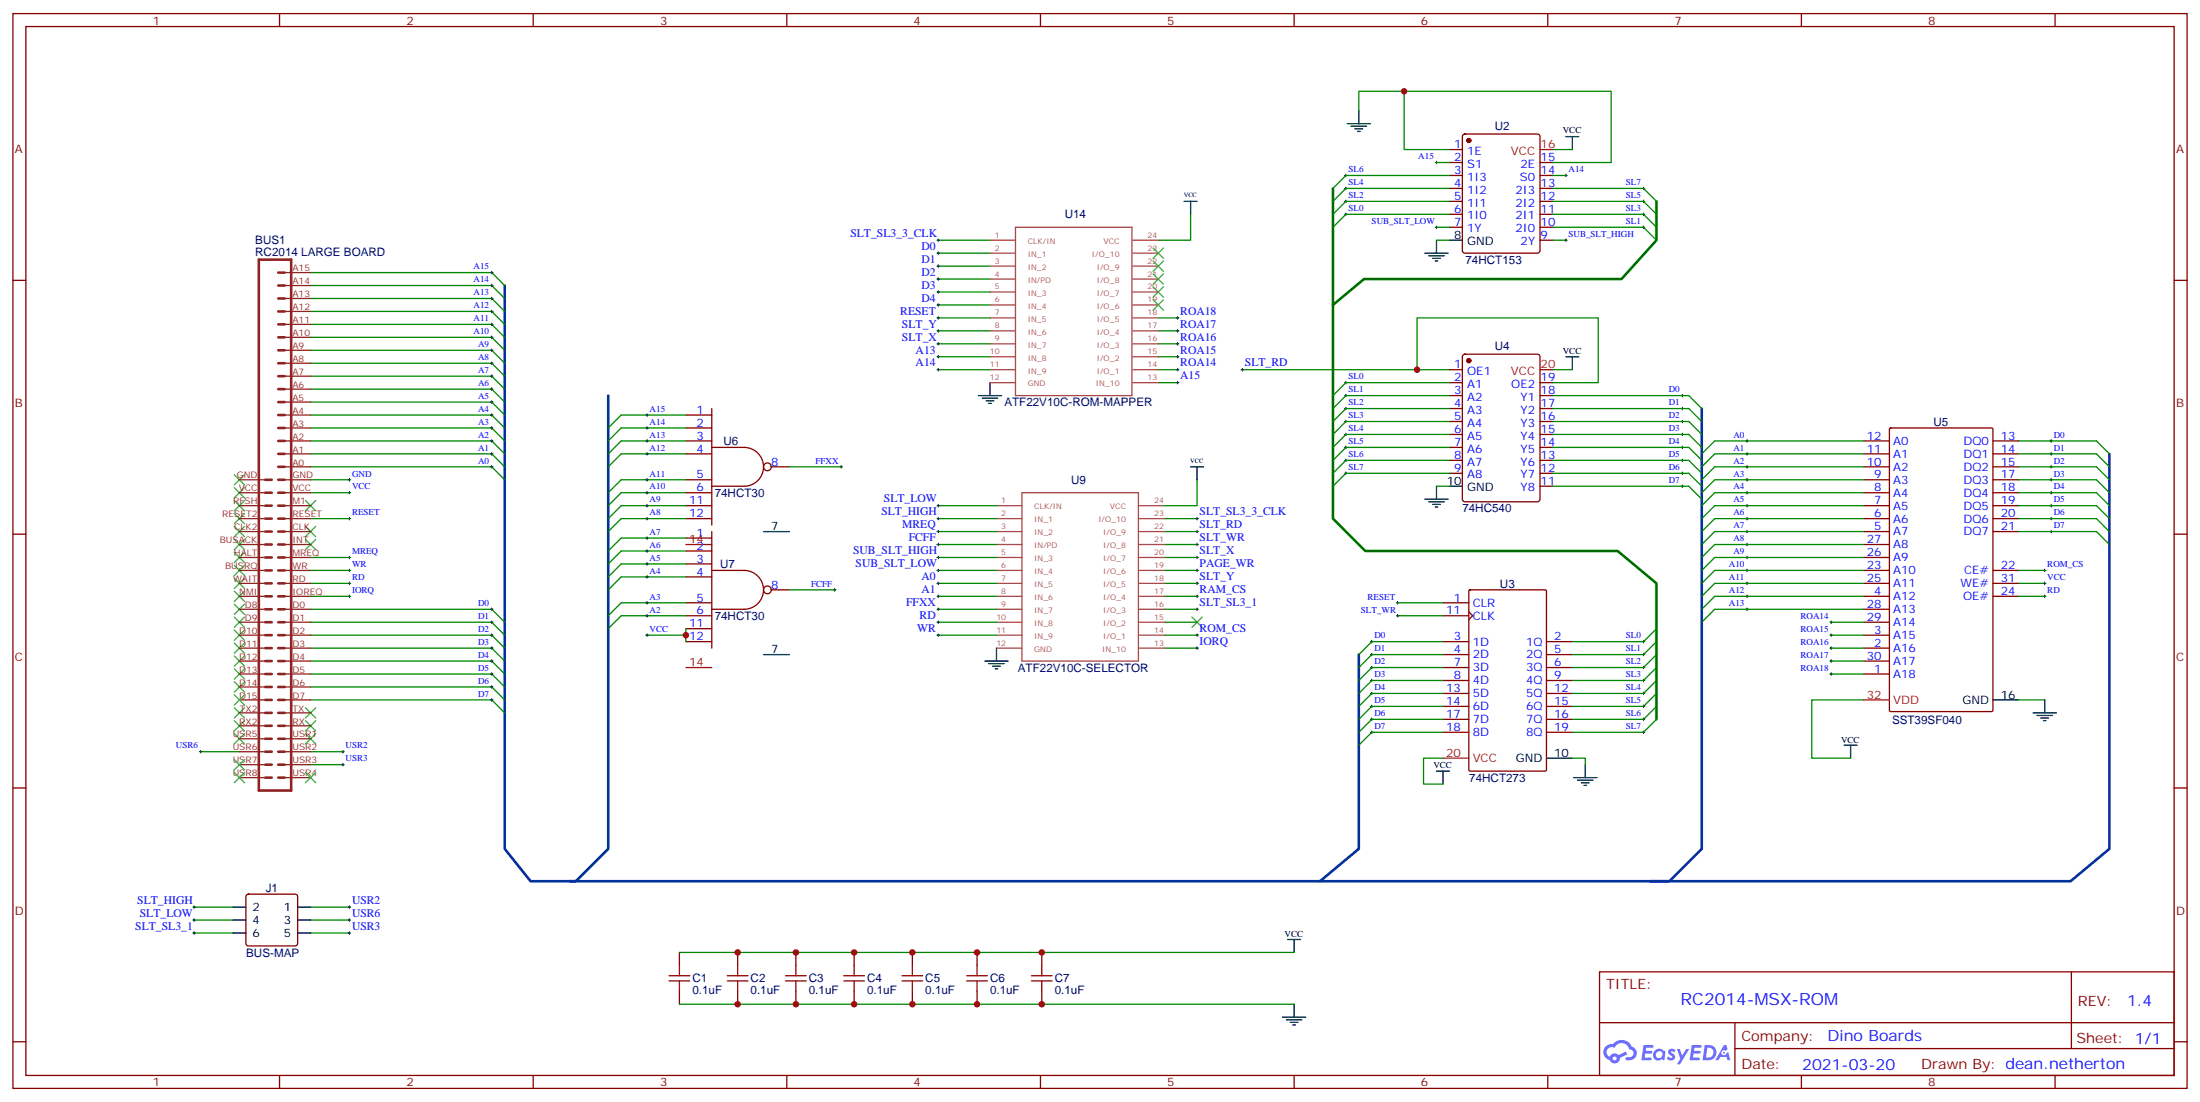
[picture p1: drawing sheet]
<svg xmlns="http://www.w3.org/2000/svg" width="600mm" height="300mm" viewBox="0 0 600 300" stroke-linecap="round" stroke-linejoin="round" font-family="sans-serif">
<g fill="none" stroke="#870000" stroke-width=".35">
<path d="M3.5 3.7h592.7v292.8h-592.7zM7.1 7.2h585.6v285.8h-585.6zM76.2 3.7v3.5M145.3 3.7v3.5M214.5 3.7v3.5M283.6 3.7v3.5M352.8 3.7v3.5M421.9 3.7v3.5M491.1 3.7v3.5M560.2 3.7v3.5M3.5 76.4h3.6M592.7 76.4h3.5"/>
<path d="M3.5 145.5h3.6M592.7 145.5h3.5M3.5 214.7h3.6M592.7 214.7h3.5M436 264.8h156.7v28.2h-156.7zM436.1 278.6h156.4M472.9 278.6v14.1M564.7 264.8v20.9M3.5 283.8h3.6M76.2 293v3.5M145.3 293v3.5M214.5 293v3.5"/>
<path d="M283.6 293v3.5M352.8 293v3.5M421.9 293v3.5M472.9 285.7h119.6M491.1 293v3.5M560.2 293v3.5M592.7 283.8h3.5"/>
</g>
<g fill="#5487ff">
<path d="M455 285.9a1.22 1.22 0 0 1 1.7 .3l-.3 .6a.47 .47 0 0 0-.4-.4 .47 .47 0 0 0-.5 .2l.1 .1a1.23 1.23 0 0 1 .7 1.9 1.44 1.44 0 0 1-2-.3l.5-.5 .7 .4a.29 .29 0 0 0 .4-.2 .29 .29 0 0 0-.3-.4 1.04 1.04 0 0 1-.6-1.7z"/>
<path d="M448 284.7h2.4l.3 .2-.1 .5h-1.8l-.2 .9h1.6l.3 .4-.4 .3h-1.6l-.1 1.1 1.7 .1 .2 .3-.2 .3h-2.7z"/>
<path d="M461.2 284.7h2.3l.4 .2-.2 .5h-1.8l-.1 .9h1.5l.3 .3-.4 .4h-1.5l-.2 1.1 1.7 .1 .2 .3-.2 .3h-2.6z"/>
<path d="M469.9 284.7h.7l.3 1.2-.6 .4a.69 .69 0 0 0-1 .2 .69 .69 0 0 0 .5 1 .69 .69 0 0 0 .8-.6l.5-.3 .6 2.2h-.8l-.2-.8h-1.7l-.5 .8h-.9z"/>
<path d="M457.1 285.8h.8l.6 1.8 1.1-1.8h.9l-2.5 4.2h-.9l.9-1.6z"/>
<path d="M464.7 284.7l-.6 4.1h1.4a2.11 2.11 0 0 0 2.4-2.1 2.11 2.11 0 0 0-2.5-2zM465.4 285.4a1.39 1.39 0 0 1 1.7 1.4 1.39 1.39 0 0 1-1.8 1.3h-.3z"/>
<path d="M451 286.3a1.54 1.54 0 0 0-.1 2.2 1.54 1.54 0 0 0 2.2 .1l.6 .2 .3-2.3-.2-.2h-.4a1.49 1.49 0 0 0-2.4 0zM451.3 287.3a.95 .95 0 0 1 1.9 0 .95 .95 0 0 1-1.9 0z"/>
<path d="M437.7 285.1a2.18 2.18 0 0 0 1.1 3.7 1.44 1.44 0 0 0 1.6 .9 1.44 1.44 0 0 0 1.2-1.5l2-1-.4-.7-2 .9a1.47 1.47 0 0 0-2.4 .5 1.39 1.39 0 0 1-.6-2 1.39 1.39 0 0 1 2-.4 2.12 2.12 0 0 1 2.1-1.3 2.12 2.12 0 0 1 1.9 1.7 1.14 1.14 0 0 1 1.1 1.4 1.14 1.14 0 0 1-1.7 .7 .43 .43 0 0 0-.5 .4 .43 .43 0 0 0 .4 .4 1.98 1.98 0 0 0 2.6-1.2 1.98 1.98 0 0 0-1.3-2.5 3.1 3.1 0 0 0-5.2-.7l-.9 .1zM439.6 288.4a.55 .55 0 0 1 1.1 0 .55 .55 0 0 1-1.1 0z"/>
<circle cx="470" cy="286.8" r=".26"/>
</g>
<g fill="none" stroke="#000" stroke-width=".27">
<path d="M366.5 58.4h.7M366.5 54.9h.7M366.5 51.3h.7M366.5 47.8h.7M366.9 47.4v.8M366.9 51v.7M366.9 54.5v.7M366.9 58v.7M391.2 44.3h.7M391.6 43.9v.7M426.5 47.8h.7M426.9 47.4v.8"/>
<path d="M447.7 58.4h.7M447.7 54.9h.7M447.7 51.3h.7M448 51v.7M448 54.5v.7M448 58v.7M133.7 77.8h.7M133.7 74.3h.7M134.1 73.9v.7M134.1 77.4v.7M255.4 65.4h.7M255.4 79.6h.7"/>
<path d="M255.4 76h.7M255.4 72.5h.7M255.4 69h.7M255.8 65.1v.7M255.8 68.6v.7M255.8 72.1v.7M255.8 75.7v.7M255.8 79.2v.7M391.2 61.9h.7M391.6 61.6v.7M426.5 65.4h.7M426.9 65.1v.7"/>
<path d="M447.7 61.9h.7M448 61.6v.7M133.7 99h.7M133.7 95.4h.7M133.7 91.9h.7M133.7 88.4h.7M133.7 84.8h.7M133.7 81.3h.7M134.1 81v.7M134.1 84.5v.7M134.1 88v.7M134.1 91.5v.8"/>
<path d="M134.1 95.1v.7M134.1 98.6v.7M255.4 86.6h.7M255.4 90.1h.7M255.4 93.7h.7M255.4 97.2h.7M255.4 83.1h.7M255.8 82.7v.7M255.8 86.3v.7M255.8 89.8v.7M255.8 93.3v.7M255.8 96.8v.7"/>
<path d="M320.7 86.6h.7M320.7 90.1h.7M320.7 93.7h.7M320.7 97.2h.7M321 86.3v.7M321 89.8v.7M321 93.3v.7M321 96.8v.7M133.7 116.6h.7M133.7 113.1h.7M133.7 109.5h.7M133.7 106h.7"/>
<path d="M133.7 102.5h.7M134.1 102.1v.7M134.1 105.7v.7M134.1 109.2v.7M134.1 112.7v.7M134.1 116.2v.7M134.1 119.8v.7M176 116.6h.7M176 113.1h.7M176.4 112.7v.7M176.4 116.2v.7M176.4 119.8v.7"/>
<path d="M255.4 100.7h.7M255.8 100.4v.7M320.7 104.2h.7M320.7 100.7h.7M321 100.4v.7M321 103.9v.7M338.3 100.7h.7M338.7 100.4v.7M366.5 107.8h.7M366.5 111.3h.7M366.5 114.8h.7M366.5 118.4h.7"/>
<path d="M366.5 104.2h.7M366.9 103.9v.7M366.9 107.4v.7M366.9 110.9v.8M366.9 114.5v.7M366.9 118v.7M458.3 107.8h.7M458.3 111.3h.7M458.3 114.8h.7M458.3 118.4h.7M458.6 107.4v.7M458.6 110.9v.8"/>
<path d="M458.6 114.5v.7M458.6 118v.7M476.2 119.8v.7M559.2 119.8v.7M94.9 130.7h.7M94.9 134.2h.7M95.2 130.4v.7M95.2 133.9v.7M133.7 120.1h.7M133.7 123.6h.7M133.7 127.2h.7M134.1 123.3v.7"/>
<path d="M134.1 126.8v.7M176 120.1h.7M176 123.6h.7M176 130.7h.7M176 134.2h.7M176 137.8h.7M176.4 123.3v.7M176.4 130.4v.7M176.4 133.9v.7M176.4 137.4v.7M229 127.2h.7M229.3 126.8v.7"/>
<path d="M255.4 137.8h.7M255.8 137.4v.7M366.5 121.9h.7M366.5 125.4h.7M366.5 128.9h.7M366.9 121.5v.7M366.9 125.1v.7M366.9 128.6v.7M458.3 121.9h.7M458.3 125.4h.7M458.3 128.9h.7M458.3 132.5h.7"/>
<path d="M458.6 121.5v.7M458.6 125.1v.7M458.6 128.6v.7M458.6 132.1v.7M475.9 120.1h.7M475.9 123.6h.7M475.9 127.2h.7M475.9 130.7h.7M475.9 134.2h.7M475.9 137.8h.7M476.2 123.3v.7M476.2 126.8v.7"/>
<path d="M476.2 130.4v.7M476.2 133.9v.7M476.2 137.4v.7M558.8 120.1h.7M558.8 123.6h.7M558.8 127.2h.7M558.8 130.7h.7M558.8 134.2h.7M558.8 137.8h.7M559.2 123.3v.7M559.2 126.8v.7M559.2 130.4v.7"/>
<path d="M559.2 133.9v.7M559.2 137.4v.7M94.9 141.3h.7M94.9 158.9h.7M94.9 155.4h.7M94.9 151.9h.7M95.2 140.9v.7M95.2 151.5v.7M95.2 155v.8M95.2 158.6v.7M176 141.3h.7M176 157.2h.7"/>
<path d="M176 153.6h.7M176 150.1h.7M176 146.6h.7M176.4 140.9v.7M176.4 146.2v.7M176.4 149.8v.7M176.4 153.3v.7M176.4 156.8v.7M255.4 141.3h.7M255.4 158.9h.7M255.4 155.4h.7M255.4 144.8h.7"/>
<path d="M255.4 148.3h.7M255.4 151.9h.7M255.8 140.9v.7M255.8 144.5v.7M255.8 148v.7M255.8 151.5v.7M255.8 155v.8M255.8 158.6v.7M326 141.3h.7M326 158.9h.7M326 155.4h.7M326 144.8h.7"/>
<path d="M326 148.3h.7M326 151.9h.7M326.3 140.9v.7M326.3 144.5v.7M326.3 148v.7M326.3 151.5v.7M326.3 155v.8M326.3 158.6v.7M475.9 141.3h.7M475.9 158.9h.7M475.9 155.4h.7M475.9 144.8h.7"/>
<path d="M475.9 148.3h.7M475.9 151.9h.7M476.2 140.9v.7M476.2 144.5v.7M476.2 148v.7M476.2 151.5v.7M476.2 155v.8M476.2 158.6v.7M557 158.9h.7M557 155.4h.7M557.4 155v.8M557.4 158.6v.7"/>
<path d="M558.8 141.3h.7M558.8 144.8h.7M559.2 140.9v.7M559.2 144.5v.7M94.9 162.5h.7M95.2 162.1v.7M133.7 166h.7M133.7 176.6h.7M133.7 169.5h.7M133.7 173h.7M134.1 165.6v.7M134.1 169.2v.7"/>
<path d="M134.1 172.7v.7M134.1 176.2v.7M134.1 179.7v.7M176 173h.7M176 164.2h.7M176 167.7h.7M176.4 163.9v.7M176.4 167.4v.7M176.4 172.7v.7M227.2 160.7h.7M227.5 160.3v.7M255.4 162.5h.7"/>
<path d="M255.4 166h.7M255.4 169.5h.7M255.4 173h.7M255.8 162.1v.7M255.8 165.6v.7M255.8 169.2v.7M255.8 172.7v.7M326 162.5h.7M326 166h.7M326 176.6h.7M326 173h.7M326.3 162.1v.7"/>
<path d="M326.3 165.6v.7M326.3 172.7v.7M326.3 176.2v.7M373.6 174.8h.7M373.6 178.3h.7M373.9 174.4v.8M373.9 178v.7M380.6 164.2h.8M380.6 167.7h.8M381 163.9v.7M381 167.4v.7M447.7 174.8h.7"/>
<path d="M447.7 178.3h.7M448 174.4v.8M448 178v.7M475.9 162.5h.7M475.9 166h.7M476.2 162.1v.7M476.2 165.6v.7M498.8 176.6h.7M498.8 169.5h.7M498.8 173h.7M499.2 169.2v.7M499.2 172.7v.7"/>
<path d="M499.2 176.2v.7M499.2 179.7v.7M557 162.5h.7M557.4 162.1v.7M133.7 180.1h.7M133.7 183.6h.7M133.7 187.1h.7M133.7 190.7h.7M134.1 183.3v.7M134.1 186.8v.7M134.1 190.3v.7M373.6 199.5h.7"/>
<path d="M373.6 181.9h.7M373.6 185.4h.7M373.6 188.9h.7M373.6 192.4h.7M373.6 196h.7M373.9 181.5v.7M373.9 185v.7M373.9 188.6v.7M373.9 192.1v.7M373.9 195.6v.7M373.9 199.1v.7M447.7 199.5h.7"/>
<path d="M447.7 181.9h.7M447.7 185.4h.7M447.7 188.9h.7M447.7 192.4h.7M447.7 196h.7M448 181.5v.7M448 185v.7M448 188.6v.7M448 192.1v.7M448 195.6v.7M448 199.1v.7M498.8 180.1h.7"/>
<path d="M498.8 183.6h.7M499.2 183.3v.7M54.3 204.8h.7M54.7 204.4v.7M93.1 204.8h.7M93.1 208.3h.7M93.5 204.4v.7M93.5 208v.7M52.6 250.6h.7M52.6 254.2h.7M52.6 247.1h.7M52.9 246.8v.7"/>
<path d="M52.9 250.3v.7M52.9 253.8v.7M94.9 250.6h.7M94.9 254.2h.7M94.9 247.1h.7M95.2 246.8v.7M95.2 250.3v.7M95.2 253.8v.7"/>
</g>
<g fill="none" stroke="#008700" stroke-width=".35">
<path d="M382.8 24.9h-12.4v5.3M324.6 58.4v7h-8.9M391.6 44.3h3.5M395.1 40.7h-12.3v-15.8h56.4v19.4h-15.9M395.1 47.8h-28.2l-3.5 3.5M395.1 51.3h-28.2l-3.5 3.6M395.1 54.9h-28.2l-3.5 3.5M395.1 58.4h-28.2l-3.5 3.5M423.3 47.8h3.6M423.3 51.3h24.7l3.6 3.6M423.3 54.9h24.7l3.6 3.5M423.3 58.4h24.7l3.6 3.5"/>
<path d="M423.3 40.7h5.3M84.7 74.3h49.4l3.5 3.5M84.7 77.8h49.4l3.5 3.5M255.8 65.4h14.1M255.8 69h14.1M255.8 72.5h14.1M255.8 76h14.1M255.8 79.6h14.1M391.6 61.9h3.5M391.6 65.4h3.5M423.3 61.9h24.7l3.6 3.5M423.3 65.4h3.6"/>
<path d="M84.7 81.3h49.4l3.5 3.5M84.7 84.8h49.4l3.5 3.6M84.7 88.4h49.4l3.5 3.5M84.7 91.9h49.4l3.5 3.5M84.7 95.4h49.4l3.5 3.6M84.7 99h49.4l3.5 3.5M255.8 97.2h14.1M255.8 93.7h14.1M255.8 90.1h14.1M255.8 86.6h14.1M255.8 83.1h14.1M315.7 97.2h5.3"/>
<path d="M315.7 93.7h5.3M315.7 90.1h5.3M315.7 86.6h5.3M84.7 102.5h49.4l3.5 3.5M84.7 106h49.4l3.5 3.5M84.7 109.5h49.4l3.5 3.6M84.7 113.1h49.4l3.5 3.5M84.7 116.6h49.4l3.5 3.5M187 113.1h-17.7l-3.5 3.5M187 116.6h-17.7l-3.5 3.5M255.8 100.7h14.1M315.7 100.7h5.3"/>
<path d="M315.7 104.2h5.3M338.7 100.7h56.4M386.3 100.7v-14.1h49.4v17.6h-12.4M395.1 107.8h-28.2l-3.5 3.5M395.1 111.3h-28.2l-3.5 3.5M395.1 114.8h-28.2l-3.5 3.6M395.1 118.4h-28.2l-3.5 3.5M395.1 104.2h-28.2l-3.5 3.6M423.3 100.7h5.3M423.3 107.8h37.1l3.5 3.5M423.3 111.3h37.1l3.5 3.5M423.3 114.8h37.1l3.5 3.6"/>
<path d="M423.3 118.4h37.1l3.5 3.5M84.7 120.1h49.4l3.5 3.5M84.7 123.6h49.4l3.5 3.6M84.7 127.2h49.4l3.5 3.5M84.7 130.7h10.5M84.7 134.2h10.5M187 120.1h-17.7l-3.5 3.5M187 123.6h-17.7l-3.5 3.6M187 130.7h-17.7l-3.5 3.5M187 134.2h-17.7l-3.5 3.6M187 137.8h-17.7l-3.5 3.5M215.2 127.2h14.1"/>
<path d="M255.8 137.8h15.8M326.3 130.7v7.1h-8.8M391.6 132.5h3.5M395.1 121.9h-28.2l-3.5 3.5M395.1 125.4h-28.2l-3.5 3.5M395.1 128.9h-28.2l-3.5 3.6M423.3 132.5h37.1l3.5 3.5M423.3 121.9h37.1l3.5 3.5M423.3 125.4h37.1l3.5 3.5M423.3 128.9h37.1l3.5 3.6M508 120.1h-40.6l-3.5 3.5M508 123.6h-40.6l-3.5 3.6"/>
<path d="M508 127.2h-40.6l-3.5 3.5M508 130.7h-40.6l-3.5 3.5M508 134.2h-40.6l-3.5 3.6M508 137.8h-40.6l-3.5 3.5M550.3 120.1h21.2l3.5 3.5M550.3 123.6h21.2l3.5 3.6M550.3 127.2h21.2l3.5 3.5M550.3 130.7h21.2l3.5 3.5M550.3 134.2h21.2l3.5 3.6M550.3 137.8h21.2l3.5 3.5M84.7 158.9h10.5M84.7 155.4h10.5"/>
<path d="M84.7 141.3h10.5M84.7 151.9h10.5M187 141.3h-17.7l-3.5 3.5M187 146.6h-17.7l-3.5 3.5M187 150.1h-17.7l-3.5 3.5M187 153.6h-17.7l-3.5 3.6M187 157.2h-17.7l-3.5 3.5M255.8 158.9h15.8M255.8 155.4h15.8M255.8 141.3h15.8M255.8 144.8h15.8M255.8 148.3h15.8"/>
<path d="M255.8 151.9h15.8M317.5 158.9h8.8M317.5 155.4h8.8M317.5 141.3h8.8M317.5 144.8h8.8M317.5 148.3h8.8M317.5 151.9h8.8M508 158.9h-40.6l-3.5 3.6M508 155.4h-40.6l-3.5 3.5M508 141.3h-40.6l-3.5 3.5M508 144.8h-40.6l-3.5 3.5M508 148.3h-40.6l-3.5 3.6"/>
<path d="M508 151.9h-40.6l-3.5 3.5M550.3 158.9h7.1M550.3 155.4h7.1M550.3 141.3h21.2l3.5 3.5M550.3 144.8h21.2l3.5 3.5M84.7 162.5h10.5M84.7 166h49.4l3.5 3.5M84.7 176.6h49.4l3.5 3.5M84.7 169.5h49.4l3.5 3.5M84.7 173h49.4l3.5 3.6M176.4 173h10.6M187 164.2h-17.7l-3.5 3.5"/>
<path d="M187 167.7h-17.7l-3.5 3.6M187 171.3v3.5M215.2 160.7h12.3M255.8 162.5h15.8M255.8 166h15.8M255.8 169.5h15.8M255.8 173h15.8M317.5 162.5h8.8M317.5 166h8.8M317.5 176.6h8.8M317.5 169.5h8.8M317.5 173h8.8"/>
<path d="M381 164.2h12.3M381 167.7h12.3M393.3 174.8h-19.4l-3.5 3.5M393.3 178.3h-19.4l-3.5 3.6M451.6 171.3l-3.6 3.5h-19.4M451.6 174.8l-3.6 3.5h-19.4M451.6 178.3l-3.6 3.6h-19.4M499.2 176.6h8.8M499.2 169.5h8.8M499.2 173h8.8M508 162.5h-40.6l-3.5 3.5M508 166h-40.6l-3.5 3.5"/>
<path d="M550.3 162.5h7.1M84.7 180.1h49.4l3.5 3.5M84.7 183.6h49.4l3.5 3.5M84.7 190.7h49.4l3.5 3.5M84.7 187.1h49.4l3.5 3.6M393.3 181.9h-19.4l-3.5 3.5M393.3 185.4h-19.4l-3.5 3.5M393.3 188.9h-19.4l-3.5 3.5M393.3 192.4h-19.4l-3.5 3.6M393.3 196h-19.4l-3.5 3.5M393.3 199.5h-19.4l-3.5 3.5M451.6 181.9l-3.6 3.5h-19.4"/>
<path d="M451.6 185.4l-3.6 3.5h-19.4M451.6 188.9l-3.6 3.5h-19.4M451.6 192.4l-3.6 3.6h-19.4M451.6 196l-3.6 3.5h-19.4M499.2 180.1h8.8M499.2 183.6h8.8M508 190.7h-14.1v15.9h10.6M550.3 190.7h7.1M54.7 204.8h10.6M84.7 204.8h8.8M84.7 208.3h8.8M393.3 206.6h-5.2v7h5.2"/>
<path d="M428.6 206.6h3.6v1.7M52.9 247.1h10.6M52.9 250.6h10.6M52.9 254.2h10.6M84.7 247.1h10.5M84.7 250.6h10.5M84.7 254.2h10.5M185.2 259.5h167.6M185.2 273.6h167.6"/>
</g>
<g fill="#870000" stroke="#870000" stroke-width=".35">
<circle cx="400.4" cy="38.3" r=".53"/>
<circle cx="400.4" cy="98.2" r=".53"/>
</g>
<g fill="none" stroke="#870000" stroke-width=".35">
<path d="M398.9 36.7l.4-.2h19.8a.71 .71 0 0 1 .7 .7l-.1 31.3-.6 .5h-19.8l-.5-.3-.2-.4v-31.1zM395.1 40.7h3.5M395.1 44.3h3.5M395.1 47.8h3.5M395.1 51.3h3.5M395.1 54.9h3.5M395.1 58.4h3.5M419.8 44.3h3.5M419.8 47.8h3.5M419.8 51.3h3.5M419.8 54.9h3.5M419.8 58.4h3.5"/>
<path d="M395.1 61.9h3.5M419.8 61.9h3.5M419.8 65.4h3.5M398.9 96.7l.4-.2h19.8a.71 .71 0 0 1 .7 .7l-.1 39.1-.6 .4h-19.8l-.5-.2-.2-.5v-38.8zM187 113.1h7M187 116.6h7M194 111.3v31.8M395.1 100.7h3.5M395.1 104.2h3.5M395.1 107.8h3.5M395.1 111.3h3.5M395.1 114.8h3.5"/>
<path d="M395.1 118.4h3.5M419.8 104.2h3.5M419.8 107.8h3.5M419.8 111.3h3.5M419.8 114.8h3.5M419.8 118.4h3.5M515.1 116.8l.3-.2h27.5l.3 .2 .1 76.7-.2 .3-27.7 .1-.3-.2zM187 137.8h7M187 134.2h7M187 130.7h7M187 123.6h7M187 120.1h7"/>
<path d="M194 121.9h8.8a5.3 5.3 0 0 1 5.3 5.3 5.3 5.3 0 0 1-5.3 5.3h-8.8M210.3 127.2h4.9M395.1 121.9h3.5M395.1 125.4h3.5M395.1 128.9h3.5M419.8 121.9h3.5M419.8 125.4h3.5M419.8 128.9h3.5M419.8 132.5h3.5M508 137.8h7.1M508 134.2h7.1M508 130.7h7.1"/>
<path d="M508 127.2h7.1M508 123.6h7.1M508 120.1h7.1M543.3 137.8h7M543.3 134.2h7M543.3 130.7h7M543.3 127.2h7M543.3 123.6h7M543.3 120.1h7M187 141.3h7M187 146.6h7M187 150.1h7"/>
<path d="M187 153.6h7M187 157.2h7M194 155.4h8.8a5.3 5.3 0 0 1 5.3 5.3 5.3 5.3 0 0 1-5.3 5.3h-8.8M194 144.8v31.8M508 144.8h7.1M508 141.3h7.1M508 155.4h7.1M508 158.9h7.1M508 151.9h7.1M508 148.3h7.1M543.3 144.8h7M543.3 141.3h7"/>
<path d="M543.3 155.4h7M543.3 158.9h7M187 164.2h7M187 167.7h7M187 174.8h7M187 171.3h7M210.3 160.7h4.9M393.3 164.2h7.1M393.3 167.7h7.1M393.3 174.8h7.1M393.3 178.3h7.1M400.4 166.7l1.1 1-1.1 1.1"/>
<path d="M400.5 160.9l.3-.2h20.4l.3 .2 .1 48.8-.2 .3-20.6 .1-.3-.2zM421.6 174.8h7M421.6 178.3h7M508 176.6h7.1M508 173h7.1M508 162.5h7.1M508 166h7.1M508 169.5h7.1M543.3 162.5h7M393.3 181.9h7.1M393.3 185.4h7.1M393.3 188.9h7.1"/>
<path d="M393.3 192.4h7.1M393.3 196h7.1M393.3 199.5h7.1M421.6 181.9h7M421.6 185.4h7M421.6 188.9h7M421.6 192.4h7M421.6 196h7M421.6 199.5h7M508 183.6h7.1M508 180.1h7.1M67.3 243.8l.4-.2h12.7a.71 .71 0 0 1 .7 .7v12.7l-.2 .5-.5 .2h-12.7l-.5-.2-.2-.5v-12.7z"/>
<path d="M185.2 259.5v3.5M201.1 259.5v3.5M217 259.5v3.5M232.8 259.5v3.5M248.7 259.5v3.5M266.3 259.5v3.5M284 259.5v3.5M185.2 270.1v3.5M201.1 270.1v3.5M217 270.1v3.5M232.8 270.1v3.5M248.7 270.1v3.5"/>
<path d="M266.3 270.1v3.5M284 270.1v3.5"/>
<circle cx="209.2" cy="127.2" r="1.06"/>
<circle cx="209.2" cy="160.7" r="1.06"/>
</g>
<g fill="none" stroke="#000" stroke-width=".35">
<path d="M367.2 33.7h6.4M368.3 34.4h4.2M369.4 35.1h2.1M370.1 35.8h.7M370.4 30.2v3.5M426.9 37.2h3.5M428.6 37.2v3.5M322.8 54.9h3.5M324.6 54.9v3.5M388.4 69h6.4M389.5 69.7h4.2M390.5 70.4h2.1"/>
<path d="M391.2 71.1h.7M391.6 65.4v3.6M395.1 65.4h3.5M426.9 97.2h3.5M428.6 97.2v3.5M266.7 107.8h6.3M267.8 108.5h4.2M268.8 109.2h2.1M269.5 109.9h.7M269.9 104.2v3.6M324.6 127.2h3.5M326.3 127.2v3.5"/>
<path d="M388.4 136h6.4M389.5 136.7h4.2M390.5 137.4h2.1M391.2 138.1h.7M391.6 132.5v3.5M395.1 132.5h3.5M208.1 144.8h7.1M208.1 178.3h7.1M271.6 176.6v3.5M268.5 180.1h6.3M269.5 180.8h4.3M270.6 181.5h2.1"/>
<path d="M271.3 182.2h.7M543.3 190.7h7M554.2 194.2h6.4M555.3 194.9h4.2M556.3 195.6h2.1M557 196.3h.7M557.4 190.7v3.5M391.6 210.1h3.5M393.3 210.1v3.5M421.6 206.6h7M429 211.8h6.3M430 212.5h4.3"/>
<path d="M431.1 213.3h2.1M431.8 214h.7M432.2 208.3v3.5M502.7 203h3.5M504.5 203v3.6M63.5 247.1h3.5M63.5 250.6h3.5M63.5 254.2h3.5M81.1 247.1h3.6M81.1 250.6h3.6M81.1 254.2h3.6M351 255.9h3.5"/>
<path d="M352.8 255.9v3.6M349.6 277.1h6.4M350.7 277.8h4.2M351.7 278.5h2.1M352.4 279.2h.7M352.8 273.6v3.5"/>
</g>
<path d="M419.8 40.7h3.5M419.8 100.7h3.5M187 148.3h7M187 181.9h7M508 190.7h7.1M393.3 206.6h7.1" fill="none" stroke="#f00" stroke-width=".35"/>
<path d="M363.4 51.3v90l8.8 8.8h68.8l10.6 8.8v37.1M451.6 54.9v10.5l-9.6 10.6h-70.2l-8.4 7.1" fill="none" stroke="#060" stroke-width=".71"/>
<path d="M137.6 77.8v153.4l7 8.9h12.4l8.8-8.9v-123.4M463.9 111.3v119.9l-8.8 8.9h-299.9M575 123.6v107.6l-10.6 8.9h-114.6M370.4 178.3v52.9l-10.6 8.9" fill="none" stroke="#039" stroke-width=".71"/>
<g fill="none" stroke="#3c3" stroke-width=".35">
<path d="M314.3 67.6l2.8 2.8M314.3 71.1l2.8 2.8M314.3 74.6l2.8 2.8M314.3 78.1l2.8 2.9M317.1 67.6l-2.8 2.8M317.1 71.1l-2.8 2.8M317.1 74.6l-2.8 2.8M317.1 78.1l-2.8 2.9M314.3 81.7l2.8 2.8M317.1 81.7l-2.8 2.8M63.9 129.3l2.8 2.8M63.9 132.8l2.8 2.8"/>
<path d="M63.9 139.9l2.8 2.8M63.9 136.3l2.8 2.9M66.7 129.3l-2.8 2.8M66.7 132.8l-2.8 2.8M66.7 139.9l-2.8 2.8M66.7 136.3l-2.8 2.9M83.3 136.3l2.8 2.9M86.1 136.3l-2.8 2.9M63.9 143.4l2.8 2.8M63.9 146.9l2.8 2.9M63.9 150.5l2.8 2.8M63.9 154l2.8 2.8"/>
<path d="M63.9 157.5l2.8 2.8M66.7 143.4l-2.8 2.8M66.7 146.9l-2.8 2.9M66.7 150.5l-2.8 2.8M66.7 154l-2.8 2.8M66.7 157.5l-2.8 2.8M83.3 143.4l2.8 2.8M83.3 146.9l2.8 2.9M86.1 143.4l-2.8 2.8M86.1 146.9l-2.8 2.9M63.9 161l2.8 2.9M63.9 164.6l2.8 2.8"/>
<path d="M63.9 168.1l2.8 2.8M63.9 171.6l2.8 2.8M63.9 175.2l2.8 2.8M63.9 178.7l2.8 2.8M66.7 161l-2.8 2.9M66.7 164.6l-2.8 2.8M66.7 168.1l-2.8 2.8M66.7 171.6l-2.8 2.8M66.7 175.2l-2.8 2.8M66.7 178.7l-2.8 2.8M324.9 168.1l2.8 2.8M327.7 168.1l-2.8 2.8"/>
<path d="M63.9 192.8l2.8 2.8M63.9 196.3l2.8 2.8M63.9 199.8l2.8 2.9M63.9 182.2l2.8 2.8M63.9 185.7l2.8 2.9M63.9 189.3l2.8 2.8M66.7 192.8l-2.8 2.8M66.7 196.3l-2.8 2.8M66.7 199.8l-2.8 2.9M66.7 182.2l-2.8 2.8M66.7 185.7l-2.8 2.9M66.7 189.3l-2.8 2.8"/>
<path d="M83.3 192.8l2.8 2.8M83.3 196.3l2.8 2.8M83.3 199.8l2.8 2.9M86.1 192.8l-2.8 2.8M86.1 196.3l-2.8 2.8M86.1 199.8l-2.8 2.9M63.9 210.4l2.8 2.9M63.9 206.9l2.8 2.8M66.7 210.4l-2.8 2.9M66.7 206.9l-2.8 2.8M83.3 210.4l2.8 2.9M86.1 210.4l-2.8 2.9"/>
</g>
<g fill="none" stroke="#a10000" stroke-width=".35">
<path d="M182.4 267.2h5.6M182.4 265.8h5.6M185.2 263v2.8M185.2 267.2v2.9M198.3 267.2h5.6M198.3 265.8h5.6M201.1 263v2.8M201.1 267.2v2.9M214.1 267.2h5.7M214.1 265.8h5.7M217 263v2.8M217 267.2v2.9"/>
<path d="M230 267.2h5.7M230 265.8h5.7M232.8 263v2.8M232.8 267.2v2.9M245.9 267.2h5.6M245.9 265.8h5.6M248.7 263v2.8M248.7 267.2v2.9M263.5 267.2h5.7M263.5 265.8h5.7M266.3 263v2.8M266.3 267.2v2.9"/>
<path d="M281.2 267.2h5.6M281.2 265.8h5.6M284 263v2.8M284 267.2v2.9"/>
</g>
<g fill="none" stroke="#8c2424" stroke-width=".71">
<path d="M70.6 70.7h8.8v144.7h-8.8zM75.8 77.8h1.8M75.8 74.3h1.8M75.8 81.3h1.8M75.8 88.4h1.8M75.8 84.8h1.8M75.8 91.9h1.8M75.8 95.4h1.8M75.8 99h1.8M75.8 102.5h1.8M75.8 106h1.8M75.8 116.6h1.8"/>
<path d="M75.8 113.1h1.8M75.8 109.5h1.8M72.3 130.7h1.8M72.3 134.2h1.8M72.3 137.8h1.8M75.8 123.6h1.8M75.8 120.1h1.8M75.8 127.2h1.8M75.8 130.7h1.8M75.8 134.2h1.8M75.8 137.8h1.8M72.3 141.3h1.8"/>
<path d="M72.3 151.9h1.8M72.3 148.3h1.8M72.3 144.8h1.8M72.3 158.9h1.8M72.3 155.4h1.8M75.8 141.3h1.8M75.8 151.9h1.8M75.8 148.3h1.8M75.8 144.8h1.8M75.8 158.9h1.8M75.8 155.4h1.8M72.3 162.5h1.8"/>
<path d="M72.3 166h1.8M72.3 169.5h1.8M72.3 173h1.8M72.3 176.6h1.8M75.8 162.5h1.8M75.8 166h1.8M75.8 169.5h1.8M75.8 173h1.8M75.8 176.6h1.8M72.3 187.1h1.8M72.3 183.6h1.8M72.3 180.1h1.8"/>
<path d="M72.3 194.2h1.8M72.3 190.7h1.8M72.3 197.7h1.8M75.8 187.1h1.8M75.8 183.6h1.8M75.8 180.1h1.8M75.8 194.2h1.8M75.8 190.7h1.8M75.8 197.7h1.8M72.3 201.3h1.8M72.3 204.8h1.8M72.3 208.3h1.8"/>
<path d="M72.3 211.8h1.8M75.8 201.3h1.8M75.8 204.8h1.8M75.8 208.3h1.8M75.8 211.8h1.8"/>
</g>
<g fill="none" stroke="#8c2424" stroke-width=".35">
<path d="M77.6 74.3h7.1M77.6 77.8h7.1M77.6 81.3h7.1M77.6 84.8h7.1M77.6 88.4h7.1M77.6 91.9h7.1M77.6 95.4h7.1M77.6 99h7.1M77.6 102.5h7.1M77.6 106h7.1M77.6 109.5h7.1M77.6 113.1h7.1"/>
<path d="M77.6 116.6h7.1M65.3 130.7h7M65.3 134.2h7M65.3 137.8h7M77.6 120.1h7.1M77.6 123.6h7.1M77.6 127.2h7.1M77.6 130.7h7.1M77.6 134.2h7.1M77.6 137.8h7.1M65.3 141.3h7M65.3 144.8h7"/>
<path d="M65.3 148.3h7M65.3 151.9h7M65.3 155.4h7M65.3 158.9h7M77.6 141.3h7.1M77.6 144.8h7.1M77.6 148.3h7.1M77.6 151.9h7.1M77.6 155.4h7.1M77.6 158.9h7.1M65.3 162.5h7M65.3 166h7"/>
<path d="M65.3 169.5h7M65.3 173h7M65.3 176.6h7M77.6 162.5h7.1M77.6 166h7.1M77.6 169.5h7.1M77.6 173h7.1M77.6 176.6h7.1M65.3 180.1h7M65.3 183.6h7M65.3 187.1h7M65.3 190.7h7"/>
<path d="M65.3 194.2h7M65.3 197.7h7M77.6 180.1h7.1M77.6 183.6h7.1M77.6 187.1h7.1M77.6 190.7h7.1M77.6 194.2h7.1M77.6 197.7h7.1M65.3 201.3h7M65.3 204.8h7M65.3 208.3h7M65.3 211.8h7"/>
<path d="M77.6 201.3h7.1M77.6 204.8h7.1M77.6 208.3h7.1M77.6 211.8h7.1"/>
</g>
<g fill="none" stroke="#a64a4a" stroke-width=".35">
<path d="M269.9 65.4h6.9M269.9 69h6.9M269.9 72.5h6.9M269.9 76h6.9M269.9 79.6h6.9M276.8 61.9h31.8v45.9h-31.8zM308.8 65.4h6.9M308.8 69h6.9M308.8 72.5h6.9M308.8 76h6.9M308.8 79.6h6.9M269.9 83.1h6.9"/>
<path d="M269.9 86.6h6.9M269.9 90.1h6.9M269.9 93.7h6.9M269.9 97.2h6.9M308.8 83.1h6.9M308.8 86.6h6.9M308.8 90.1h6.9M308.8 93.7h6.9M308.8 97.2h6.9M269.9 100.7h6.9M269.9 104.2h6.9M308.8 100.7h6.9"/>
<path d="M308.8 104.2h6.9M271.6 137.8h7M278.6 134.2h31.7v45.9h-31.7zM310.6 137.8h6.9M271.6 141.3h7M271.6 144.8h7M271.6 148.3h7M271.6 151.9h7M271.6 155.4h7M271.6 158.9h7M310.6 141.3h6.9M310.6 144.8h6.9"/>
<path d="M310.6 148.3h6.9M310.6 151.9h6.9M310.6 155.4h6.9M310.6 158.9h6.9M271.6 162.5h7M271.6 166h7M271.6 169.5h7M271.6 173h7M271.6 176.6h7M310.6 162.5h6.9M310.6 166h6.9M310.6 169.5h6.9"/>
<path d="M310.6 173h6.9M310.6 176.6h6.9"/>
</g>
<g fill="#c00">
<circle cx="386.3" cy="100.7" r=".88"/>
<circle cx="382.8" cy="24.9" r=".88"/>
<circle cx="201.1" cy="259.5" r=".88"/>
<circle cx="217" cy="259.5" r=".88"/>
<circle cx="248.7" cy="259.5" r=".88"/>
<circle cx="266.3" cy="259.5" r=".88"/>
<circle cx="284" cy="259.5" r=".88"/>
<circle cx="201.1" cy="273.6" r=".88"/>
<circle cx="217" cy="273.6" r=".88"/>
<circle cx="248.7" cy="273.6" r=".88"/>
<circle cx="266.3" cy="273.6" r=".88"/>
<circle cx="284" cy="273.6" r=".88"/>
<circle cx="187" cy="173" r=".88"/>
<circle cx="232.8" cy="273.6" r=".88"/>
<circle cx="232.8" cy="259.5" r=".88"/>
</g>
<text font-size="4.6" fill="#00f" x="458.1" y="273.8">RC2014-MSX-ROM</text>
<g font-size="4.2" fill="#00f">
<text x="579.8" y="274">1.4</text>
<text x="498.2" y="283.6">Dino Boards</text>
<text x="491.3" y="291.4">2021-03-20</text>
</g>
<g font-size="3.9" fill="#800">
<text x="437.8" y="269.3">TITLE:</text>
<text x="566.4" y="274">REV:</text>
<text x="474.7" y="283.5">Company:</text>
<text x="566.1" y="284.2">Sheet: 1/1</text>
<text x="474.7" y="291.2">Date:</text>
<text x="523.7" y="291.3">Drawn By: dean.netherton</text>
</g>
<g font-size="3.2" fill="#800">
<text x="41.6" y="6.7">1</text>
<text x="110.8" y="6.7">2</text>
<text x="179.9" y="6.7">3</text>
<text x="249.1" y="6.7">4</text>
<text x="318.2" y="6.7">5</text>
<text x="387.3" y="6.7">6</text>
<text x="456.5" y="6.7">7</text>
<text x="525.6" y="6.7">8</text>
<text x="4.1" y="41.8">A</text>
<text x="593.2" y="41.8">A</text>
<text x="4.1" y="110.9">B</text>
<text x="593.2" y="110.9">B</text>
<text x="4.1" y="180.1">C</text>
<text x="593.2" y="180.1">C</text>
<text x="4.1" y="249.2">D</text>
<text x="593.2" y="249.2">D</text>
<text x="41.6" y="296">1</text>
<text x="110.8" y="296">2</text>
<text x="179.9" y="296">3</text>
<text x="249.1" y="296">4</text>
<text x="318.2" y="296">5</text>
<text x="387.3" y="296">6</text>
<text x="456.5" y="296">7</text>
<text x="525.6" y="296">8</text>
</g>
<g font-size="3.2" fill="#000080">
<text x="407.5" y="35.5">U2</text>
<text x="290.2" y="59.5">U14</text>
<text x="69.6" y="69.7">RC2014 LARGE BOARD</text>
<text x="69.6" y="66.5">BUS1</text>
<text x="399.5" y="71.9">74HCT153</text>
<text x="407.5" y="95.4">U4</text>
<text x="273.8" y="110.7">ATF22V10C-ROM-MAPPER</text>
<text x="527.1" y="116">U5</text>
<text x="197.2" y="121.3">U6</text>
<text x="292" y="131.8">U9</text>
<text x="194.8" y="135.4">74HCT30</text>
<text x="398.6" y="139.5">74HC540</text>
<text x="196.3" y="154.8">U7</text>
<text x="408.9" y="160.1">U3</text>
<text x="194.8" y="168.9">74HCT30</text>
<text x="277.5" y="183">ATF22V10C-SELECTOR</text>
<text x="515.8" y="197.1">SST39SF040</text>
<text x="400.5" y="213">74HCT273</text>
<text x="72.5" y="243">J1</text>
<text x="67.1" y="260.6">BUS-MAP</text>
<text x="188.7" y="267.6">C1</text>
<text x="204.6" y="267.6">C2</text>
<text x="220.5" y="267.6">C3</text>
<text x="236.4" y="267.6">C4</text>
<text x="252.2" y="267.6">C5</text>
<text x="269.9" y="267.6">C6</text>
<text x="287.5" y="267.6">C7</text>
<text x="188.7" y="270.8">0.1uF</text>
<text x="204.6" y="270.8">0.1uF</text>
<text x="220.5" y="270.8">0.1uF</text>
<text x="236.4" y="270.8">0.1uF</text>
<text x="252.2" y="270.8">0.1uF</text>
<text x="269.9" y="270.8">0.1uF</text>
<text x="287.5" y="270.8">0.1uF</text>
</g>
<g font-size="3.2" fill="#00f">
<text x="396.4" y="40.4">1</text>
<text x="396.4" y="43.9">2</text>
<text x="396.4" y="47.4">3</text>
<text x="399.9" y="42.2">1E</text>
<text x="399.9" y="45.7">S1</text>
<text x="414.5" y="45.7">2E</text>
<text x="420" y="47.4">14</text>
<text x="420" y="43.9">15</text>
<text x="396.4" y="51">4</text>
<text x="399.9" y="49.2">1I3</text>
<text x="399.9" y="52.7">1I2</text>
<text x="413.1" y="52.7">2I3</text>
<text x="414.3" y="49.2">S0</text>
<text x="420" y="51">13</text>
<text x="396.4" y="54.5">5</text>
<text x="396.4" y="58">6</text>
<text x="399.9" y="56.3">1I1</text>
<text x="399.9" y="59.8">1I0</text>
<text x="413.1" y="59.8">2I1</text>
<text x="413.1" y="56.3">2I2</text>
<text x="420" y="58">11</text>
<text x="420" y="54.5">12</text>
<text x="231.8" y="64.6">SLT_SL3_3_CLK</text>
<text x="396.4" y="61.6">7</text>
<text x="399.9" y="63.3">1Y</text>
<text x="413.1" y="63.3">2I0</text>
<text x="420" y="65.1">9</text>
<text x="420" y="61.6">10</text>
<text x="251.2" y="71.6">D1</text>
<text x="251.2" y="68.1">D0</text>
<text x="414.5" y="66.9">2Y</text>
<text x="251.2" y="75.1">D2</text>
<text x="251.2" y="82.2">D4</text>
<text x="251.2" y="78.7">D3</text>
<text x="245.4" y="85.7">RESET</text>
<text x="245.9" y="89.3">SLT_Y</text>
<text x="321.7" y="85.7">ROA18</text>
<text x="321.7" y="89.3">ROA17</text>
<text x="245.9" y="92.8">SLT_X</text>
<text x="321.7" y="92.8">ROA16</text>
<text x="249.6" y="99.8">A14</text>
<text x="249.6" y="96.3">A13</text>
<text x="321.7" y="96.3">ROA15</text>
<text x="321.7" y="99.8">ROA14</text>
<text x="339.4" y="99.8">SLT_RD</text>
<text x="396.4" y="100.4">1</text>
<text x="321.7" y="103.4">A15</text>
<text x="396.4" y="103.9">2</text>
<text x="396.4" y="107.4">3</text>
<text x="399.9" y="102.1">OE1</text>
<text x="399.9" y="105.7">A1</text>
<text x="412" y="105.7">OE2</text>
<text x="420" y="107.4">18</text>
<text x="420" y="103.9">19</text>
<text x="189.9" y="112.7">1</text>
<text x="396.4" y="110.9">4</text>
<text x="399.9" y="109.2">A2</text>
<text x="399.9" y="112.7">A3</text>
<text x="414.5" y="112.7">Y2</text>
<text x="414.5" y="109.2">Y1</text>
<text x="420" y="110.9">17</text>
<text x="189.9" y="116.2">2</text>
<text x="189.9" y="119.8">3</text>
<text x="396.4" y="114.5">5</text>
<text x="396.4" y="118">6</text>
<text x="399.9" y="116.2">A4</text>
<text x="399.9" y="119.8">A5</text>
<text x="414.5" y="119.8">Y4</text>
<text x="414.5" y="116.2">Y3</text>
<text x="420" y="118">15</text>
<text x="420" y="114.5">16</text>
<text x="508.9" y="119.8">12</text>
<text x="545.4" y="119.8">13</text>
<text x="189.9" y="123.3">4</text>
<text x="396.4" y="121.5">7</text>
<text x="396.4" y="125.1">8</text>
<text x="399.9" y="123.3">A6</text>
<text x="414.5" y="123.3">Y5</text>
<text x="420" y="125.1">13</text>
<text x="420" y="121.5">14</text>
<text x="508.9" y="123.3">11</text>
<text x="516.1" y="124.7">A1</text>
<text x="516.1" y="121.2">A0</text>
<text x="535.3" y="121.2">DQ0</text>
<text x="535.3" y="124.7">DQ1</text>
<text x="545.4" y="123.3">14</text>
<text x="189.9" y="130.4">5</text>
<text x="210.3" y="126.8">8</text>
<text x="396.4" y="128.6">9</text>
<text x="399.9" y="126.8">A7</text>
<text x="399.9" y="130.4">A8</text>
<text x="414.5" y="130.4">Y7</text>
<text x="414.5" y="126.8">Y6</text>
<text x="420" y="128.6">12</text>
<text x="508.9" y="126.8">10</text>
<text x="510.9" y="130.4">9</text>
<text x="516.1" y="131.8">A3</text>
<text x="516.1" y="128.2">A2</text>
<text x="535.3" y="128.2">DQ2</text>
<text x="535.3" y="131.8">DQ3</text>
<text x="545.4" y="126.8">15</text>
<text x="545.4" y="130.4">17</text>
<text x="187.9" y="137.4">11</text>
<text x="189.9" y="133.9">6</text>
<text x="241" y="136.9">SLT_LOW</text>
<text x="414.5" y="133.9">Y8</text>
<text x="420" y="132.1">11</text>
<text x="510.9" y="137.4">7</text>
<text x="510.9" y="133.9">8</text>
<text x="516.1" y="135.3">A4</text>
<text x="535.3" y="135.3">DQ4</text>
<text x="545.4" y="133.9">18</text>
<text x="545.4" y="137.4">19</text>
<text x="187.9" y="140.9">12</text>
<text x="240.3" y="140.4">SLT_HIGH</text>
<text x="245.9" y="143.9">MREQ</text>
<text x="327" y="140.4">SLT_SL3_3_CLK</text>
<text x="327" y="143.9">SLT_RD</text>
<text x="510.9" y="140.9">6</text>
<text x="516.1" y="142.3">A6</text>
<text x="516.1" y="138.8">A5</text>
<text x="535.3" y="138.8">DQ5</text>
<text x="535.3" y="142.3">DQ6</text>
<text x="545.4" y="140.9">20</text>
<text x="189.9" y="146.2">1</text>
<text x="189.9" y="149.8">2</text>
<text x="247.7" y="147.5">FCFF</text>
<text x="327" y="147.5">SLT_WR</text>
<text x="508.9" y="148">27</text>
<text x="510.9" y="144.5">5</text>
<text x="516.1" y="145.9">A7</text>
<text x="516.1" y="149.4">A8</text>
<text x="535.3" y="145.9">DQ7</text>
<text x="545.4" y="144.5">21</text>
<text x="189.9" y="153.3">3</text>
<text x="232.5" y="151">SUB_SLT_HIGH</text>
<text x="233.2" y="154.5">SUB_SLT_LOW</text>
<text x="327" y="154.5">PAGE_WR</text>
<text x="327" y="151">SLT_X</text>
<text x="508.9" y="155">23</text>
<text x="508.9" y="151.5">26</text>
<text x="516.1" y="152.9">A9</text>
<text x="545.4" y="155">22</text>
<text x="189.9" y="156.8">4</text>
<text x="210.3" y="160.3">8</text>
<text x="251.2" y="161.6">A1</text>
<text x="251.2" y="158">A0</text>
<text x="327" y="158">SLT_Y</text>
<text x="327" y="161.6">RAM_CS</text>
<text x="508.9" y="158.6">25</text>
<text x="516.1" y="156.5">A10</text>
<text x="516.1" y="160">A11</text>
<text x="534.5" y="160">WE#</text>
<text x="535.4" y="156.5">CE#</text>
<text x="545.4" y="158.6">31</text>
<text x="189.9" y="163.9">5</text>
<text x="189.9" y="167.4">6</text>
<text x="247" y="165.1">FFXX</text>
<text x="327" y="165.1">SLT_SL3_1</text>
<text x="394.3" y="167.4">11</text>
<text x="396.3" y="163.9">1</text>
<text x="401.5" y="165.3">CLR</text>
<text x="508.9" y="165.6">28</text>
<text x="510.9" y="162.1">4</text>
<text x="516.1" y="163.5">A12</text>
<text x="516.1" y="167">A13</text>
<text x="535.1" y="163.5">OE#</text>
<text x="545.4" y="162.1">24</text>
<text x="187.9" y="170.9">11</text>
<text x="250" y="172.2">WR</text>
<text x="250.7" y="168.6">RD</text>
<text x="327" y="172.2">ROM_CS</text>
<text x="401.5" y="168.8">CLK</text>
<text x="508.9" y="169.2">29</text>
<text x="510.9" y="172.7">3</text>
<text x="516.1" y="170.6">A14</text>
<text x="187.9" y="174.4">12</text>
<text x="327" y="175.7">IORQ</text>
<text x="396.3" y="174.4">3</text>
<text x="396.3" y="178">4</text>
<text x="401.5" y="175.9">1D</text>
<text x="401.5" y="179.4">2D</text>
<text x="416" y="175.9">1Q</text>
<text x="416" y="179.4">2Q</text>
<text x="423.7" y="174.4">2</text>
<text x="423.7" y="178">5</text>
<text x="508.9" y="179.7">30</text>
<text x="510.9" y="176.2">2</text>
<text x="516.1" y="177.6">A16</text>
<text x="516.1" y="174.1">A15</text>
<text x="396.3" y="181.5">7</text>
<text x="396.3" y="185">8</text>
<text x="401.5" y="182.9">3D</text>
<text x="416" y="182.9">3Q</text>
<text x="423.7" y="181.5">6</text>
<text x="423.7" y="185">9</text>
<text x="510.9" y="183.3">1</text>
<text x="516.1" y="184.7">A18</text>
<text x="516.1" y="181.2">A17</text>
<text x="394.3" y="188.6">13</text>
<text x="401.5" y="186.4">4D</text>
<text x="401.5" y="190">5D</text>
<text x="416" y="186.4">4Q</text>
<text x="416" y="190">5Q</text>
<text x="423.7" y="188.6">12</text>
<text x="394.3" y="192.1">14</text>
<text x="394.3" y="195.6">17</text>
<text x="401.5" y="193.5">6D</text>
<text x="401.5" y="197">7D</text>
<text x="416" y="193.5">6Q</text>
<text x="416" y="197">7Q</text>
<text x="423.7" y="192.1">15</text>
<text x="423.7" y="195.6">16</text>
<text x="394.3" y="199.1">18</text>
<text x="401.5" y="200.6">8D</text>
<text x="416" y="200.6">8Q</text>
<text x="423.7" y="199.1">19</text>
<text x="37.4" y="246.2">SLT_HIGH</text>
<text x="38.1" y="249.8">SLT_LOW</text>
<text x="96" y="249.8">USR6</text>
<text x="96" y="246.2">USR2</text>
<text x="36.9" y="253.3">SLT_SL3_1</text>
<text x="96" y="253.3">USR3</text>
</g>
<g font-size="3.2" fill="#f00">
<text x="420" y="40.4">16</text>
<text x="411.9" y="42.2">VCC</text>
<text x="420" y="100.4">20</text>
<text x="411.9" y="102.1">VCC</text>
<text x="187.9" y="148">14</text>
<text x="187.9" y="181.5">14</text>
<text x="508.9" y="190.3">32</text>
<text x="516.1" y="191.7">VDD</text>
<text x="394.3" y="206.2">20</text>
<text x="401.5" y="207.6">VCC</text>
</g>
<g font-size="3.2">
<text x="396.4" y="65.1">8</text>
<text x="399.9" y="66.9">GND</text>
<text x="394.4" y="132.1">10</text>
<text x="399.9" y="133.9">GND</text>
<text x="210.3" y="144.5">7</text>
<text x="210.3" y="178">7</text>
<text x="534.9" y="191.7">GND</text>
<text x="545.4" y="190.3">16</text>
<text x="413.2" y="207.6">GND</text>
<text x="423.7" y="206.2">10</text>
<text x="68.8" y="248.2">2</text>
<text x="68.8" y="251.7">4</text>
<text x="77.4" y="248.2">1</text>
<text x="77.4" y="251.7">3</text>
<text x="68.8" y="255.2">6</text>
<text x="77.4" y="255.2">5</text>
</g>
<g font-size="2.5">
<text x="426" y="36.3">VCC</text>
<text x="426" y="96.3">VCC</text>
<text x="501.9" y="202.3">VCC</text>
<text x="390.7" y="209.2">VCC</text>
<text x="350.2" y="255.2">VCC</text>
</g>
<g font-size="2.5" fill="#00f">
<text x="367.6" y="46.9">SL6</text>
<text x="386.6" y="43.4">A15</text>
<text x="427.6" y="46.9">A14</text>
<text x="367.6" y="54">SL2</text>
<text x="367.6" y="50.4">SL4</text>
<text x="443.2" y="54">SL5</text>
<text x="443.2" y="50.4">SL7</text>
<text x="367.6" y="57.5">SL0</text>
<text x="443.2" y="57.5">SL3</text>
<text x="373.9" y="61">SUB_SLT_LOW</text>
<text x="427.6" y="64.6">SUB_SLT_HIGH</text>
<text x="443.2" y="61">SL1</text>
<text x="129.1" y="76.9">A14</text>
<text x="129.1" y="73.4">A15</text>
<text x="129.1" y="84">A12</text>
<text x="129.1" y="80.4">A13</text>
<text x="129.1" y="87.5">A11</text>
<text x="129.1" y="91">A10</text>
<text x="130.3" y="94.5">A9</text>
<text x="130.3" y="101.6">A7</text>
<text x="130.3" y="98.1">A8</text>
<text x="130.3" y="105.1">A6</text>
<text x="367.6" y="103.4">SL0</text>
<text x="367.6" y="106.9">SL1</text>
<text x="454.9" y="106.9">D0</text>
<text x="130.3" y="112.2">A4</text>
<text x="130.3" y="108.7">A5</text>
<text x="177.1" y="112.2">A15</text>
<text x="367.6" y="110.4">SL2</text>
<text x="367.6" y="113.9">SL3</text>
<text x="454.9" y="110.4">D1</text>
<text x="454.9" y="113.9">D2</text>
<text x="130.3" y="119.2">A2</text>
<text x="130.3" y="115.7">A3</text>
<text x="177.1" y="119.2">A13</text>
<text x="177.1" y="115.7">A14</text>
<text x="367.6" y="117.5">SL4</text>
<text x="454.9" y="117.5">D3</text>
<text x="472.5" y="119.2">A0</text>
<text x="559.9" y="119.2">D0</text>
<text x="130.3" y="122.8">A1</text>
<text x="177.1" y="122.8">A12</text>
<text x="367.6" y="121">SL5</text>
<text x="367.6" y="124.5">SL6</text>
<text x="454.9" y="121">D4</text>
<text x="454.9" y="124.5">D5</text>
<text x="472.5" y="122.8">A1</text>
<text x="559.9" y="122.8">D1</text>
<text x="96" y="129.8">GND</text>
<text x="130.3" y="126.3">A0</text>
<text x="177.1" y="129.8">A11</text>
<text x="222.3" y="126.3">FFXX</text>
<text x="367.6" y="128.1">SL7</text>
<text x="454.9" y="128.1">D6</text>
<text x="454.9" y="131.6">D7</text>
<text x="472.5" y="126.3">A2</text>
<text x="472.5" y="129.8">A3</text>
<text x="559.9" y="126.3">D2</text>
<text x="559.9" y="129.8">D3</text>
<text x="96" y="133.3">VCC</text>
<text x="177.1" y="136.9">A9</text>
<text x="177.1" y="133.3">A10</text>
<text x="472.5" y="133.3">A4</text>
<text x="472.5" y="136.9">A5</text>
<text x="559.9" y="133.3">D4</text>
<text x="559.9" y="136.9">D5</text>
<text x="96" y="140.4">RESET</text>
<text x="177.1" y="140.4">A8</text>
<text x="472.5" y="140.4">A6</text>
<text x="472.5" y="143.9">A7</text>
<text x="559.9" y="140.4">D6</text>
<text x="559.9" y="143.9">D7</text>
<text x="177.1" y="149.2">A6</text>
<text x="177.1" y="145.7">A7</text>
<text x="472.5" y="147.5">A8</text>
<text x="96" y="154.5">WR</text>
<text x="96" y="151">MREQ</text>
<text x="177.1" y="152.8">A5</text>
<text x="471.3" y="154.5">A10</text>
<text x="472.5" y="151">A9</text>
<text x="558.1" y="154.5">ROM_CS</text>
<text x="96" y="158">RD</text>
<text x="96" y="161.6">IORQ</text>
<text x="177.1" y="156.3">A4</text>
<text x="221.1" y="159.8">FCFF</text>
<text x="471.3" y="158">A11</text>
<text x="471.3" y="161.6">A12</text>
<text x="558.1" y="161.6">RD</text>
<text x="558.1" y="158">VCC</text>
<text x="130.3" y="165.1">D0</text>
<text x="177.1" y="166.9">A2</text>
<text x="177.1" y="163.3">A3</text>
<text x="371" y="166.9">SLT_WR</text>
<text x="372.8" y="163.3">RESET</text>
<text x="471.3" y="165.1">A13</text>
<text x="130.3" y="168.6">D1</text>
<text x="130.3" y="172.2">D2</text>
<text x="177.1" y="172.2">VCC</text>
<text x="374.6" y="173.9">D0</text>
<text x="443.2" y="173.9">SL0</text>
<text x="490.8" y="172.2">ROA15</text>
<text x="490.8" y="168.6">ROA14</text>
<text x="130.3" y="175.7">D3</text>
<text x="130.3" y="179.2">D4</text>
<text x="374.6" y="177.4">D1</text>
<text x="443.2" y="177.4">SL1</text>
<text x="490.8" y="175.7">ROA16</text>
<text x="490.8" y="179.2">ROA17</text>
<text x="130.3" y="182.7">D5</text>
<text x="374.6" y="181">D2</text>
<text x="374.6" y="184.5">D3</text>
<text x="443.2" y="184.5">SL3</text>
<text x="443.2" y="181">SL2</text>
<text x="490.8" y="182.7">ROA18</text>
<text x="130.3" y="186.3">D6</text>
<text x="130.3" y="189.8">D7</text>
<text x="374.6" y="188">D4</text>
<text x="374.6" y="191.6">D5</text>
<text x="443.2" y="191.6">SL5</text>
<text x="443.2" y="188">SL4</text>
<text x="374.6" y="195.1">D6</text>
<text x="443.2" y="195.1">SL6</text>
<text x="48" y="203.9">USR6</text>
<text x="94.2" y="203.9">USR2</text>
<text x="374.6" y="198.6">D7</text>
<text x="443.2" y="198.6">SL7</text>
<text x="94.2" y="207.4">USR3</text>
</g>
<g font-size="2.5" fill="#8d2323">
<text x="79.7" y="73.9">A15</text>
<text x="79.7" y="77.4">A14</text>
<text x="79.7" y="81">A13</text>
<text x="79.7" y="84.5">A12</text>
<text x="79.7" y="88">A11</text>
<text x="79.7" y="91.5">A10</text>
<text x="79.7" y="95.1">A9</text>
<text x="79.7" y="98.6">A8</text>
<text x="79.7" y="102.1">A7</text>
<text x="79.7" y="105.7">A6</text>
<text x="79.7" y="109.2">A5</text>
<text x="79.7" y="112.7">A4</text>
<text x="79.7" y="116.2">A3</text>
<text x="79.7" y="119.8">A2</text>
<text x="79.7" y="123.3">A1</text>
<text x="64.5" y="130.4">GND</text>
<text x="79.7" y="126.8">A0</text>
<text x="79.7" y="130.4">GND</text>
<text x="63.5" y="137.4">RFSH</text>
<text x="65.1" y="133.9">VCC</text>
<text x="79.7" y="133.9">VCC</text>
<text x="79.7" y="137.4">M1</text>
<text x="60.6" y="140.9">RESET2</text>
<text x="79.7" y="140.9">RESET</text>
<text x="59.9" y="148">BUSACK</text>
<text x="63.8" y="144.5">CLK2</text>
<text x="79.7" y="144.5">CLK</text>
<text x="79.7" y="148">INT</text>
<text x="61.4" y="155">BUSRQ</text>
<text x="63.8" y="151.5">HALT</text>
<text x="79.7" y="151.5">MREQ</text>
<text x="79.7" y="155">WR</text>
<text x="63.5" y="158.6">WAIT</text>
<text x="79.7" y="158.6">RD</text>
<text x="65.2" y="162.1">NMI</text>
<text x="66.7" y="165.6">D8</text>
<text x="79.7" y="162.1">IOREQ</text>
<text x="79.7" y="165.6">D0</text>
<text x="65.2" y="172.7">D10</text>
<text x="66.7" y="169.2">D9</text>
<text x="79.7" y="169.2">D1</text>
<text x="79.7" y="172.7">D2</text>
<text x="65.2" y="176.2">D11</text>
<text x="65.2" y="179.7">D12</text>
<text x="79.7" y="176.2">D3</text>
<text x="79.7" y="179.7">D4</text>
<text x="65.2" y="183.3">D13</text>
<text x="79.7" y="183.3">D5</text>
<text x="65.2" y="186.8">D14</text>
<text x="65.2" y="190.3">D15</text>
<text x="79.7" y="186.8">D6</text>
<text x="79.7" y="190.3">D7</text>
<text x="65.2" y="197.4">RX2</text>
<text x="65.4" y="193.9">TX2</text>
<text x="79.7" y="193.9">TX</text>
<text x="79.7" y="197.4">RX</text>
<text x="63.4" y="200.9">USR5</text>
<text x="79.7" y="200.9">USR1</text>
<text x="63.4" y="204.4">USR6</text>
<text x="63.4" y="208">USR7</text>
<text x="79.7" y="204.4">USR2</text>
<text x="79.7" y="208">USR3</text>
<text x="63.4" y="211.5">USR8</text>
<text x="79.7" y="211.5">USR4</text>
</g>
<g font-size="2.1" fill="#a54b4b">
<text x="271.2" y="64.7">1</text>
<text x="312.8" y="64.7">24</text>
<text x="271.2" y="68.3">2</text>
<text x="271.2" y="71.8">3</text>
<text x="280.2" y="66.5">CLK/IN</text>
<text x="280.2" y="70">IN_1</text>
<text x="297.7" y="70">I/O_10</text>
<text x="300.8" y="66.5">VCC</text>
<text x="312.8" y="68.3">23</text>
<text x="312.8" y="71.8">22</text>
<text x="271.2" y="75.3">4</text>
<text x="280.2" y="73.5">IN_2</text>
<text x="280.2" y="77.1">IN/PD</text>
<text x="299" y="73.5">I/O_9</text>
<text x="299" y="77.1">I/O_8</text>
<text x="312.8" y="75.3">21</text>
<text x="271.2" y="78.9">5</text>
<text x="271.2" y="82.4">6</text>
<text x="280.2" y="80.6">IN_3</text>
<text x="299" y="80.6">I/O_7</text>
<text x="312.8" y="78.9">20</text>
<text x="312.8" y="82.4">19</text>
<text x="271.2" y="85.9">7</text>
<text x="271.2" y="89.4">8</text>
<text x="280.2" y="84.1">IN_4</text>
<text x="280.2" y="87.6">IN_5</text>
<text x="299" y="84.1">I/O_6</text>
<text x="299" y="87.6">I/O_5</text>
<text x="312.8" y="85.9">18</text>
<text x="312.8" y="89.4">17</text>
<text x="271.2" y="93">9</text>
<text x="280.2" y="91.2">IN_6</text>
<text x="280.2" y="94.7">IN_7</text>
<text x="299" y="91.2">I/O_4</text>
<text x="299" y="94.7">I/O_3</text>
<text x="312.8" y="93">16</text>
<text x="269.9" y="96.5">10</text>
<text x="269.9" y="100">11</text>
<text x="280.2" y="98.2">IN_8</text>
<text x="280.2" y="101.8">IN_9</text>
<text x="299" y="98.2">I/O_2</text>
<text x="299" y="101.8">I/O_1</text>
<text x="312.8" y="96.5">15</text>
<text x="312.8" y="100">14</text>
<text x="269.9" y="103.6">12</text>
<text x="280.2" y="105.3">GND</text>
<text x="298.7" y="105.3">IN_10</text>
<text x="312.8" y="103.6">13</text>
<text x="273" y="137.1">1</text>
<text x="314.6" y="137.1">24</text>
<text x="273" y="140.6">2</text>
<text x="281.9" y="138.8">CLK/IN</text>
<text x="281.9" y="142.3">IN_1</text>
<text x="299.4" y="142.3">I/O_10</text>
<text x="302.6" y="138.8">VCC</text>
<text x="314.6" y="140.6">23</text>
<text x="273" y="144.1">3</text>
<text x="273" y="147.6">4</text>
<text x="281.9" y="145.9">IN_2</text>
<text x="281.9" y="149.4">IN/PD</text>
<text x="300.8" y="145.9">I/O_9</text>
<text x="300.8" y="149.4">I/O_8</text>
<text x="314.6" y="144.1">22</text>
<text x="314.6" y="147.6">21</text>
<text x="273" y="151.2">5</text>
<text x="273" y="154.7">6</text>
<text x="281.9" y="152.9">IN_3</text>
<text x="300.8" y="152.9">I/O_7</text>
<text x="314.6" y="151.2">20</text>
<text x="314.6" y="154.7">19</text>
<text x="273" y="158.2">7</text>
<text x="273" y="161.8">8</text>
<text x="281.9" y="156.4">IN_4</text>
<text x="281.9" y="160">IN_5</text>
<text x="300.8" y="156.4">I/O_6</text>
<text x="300.8" y="160">I/O_5</text>
<text x="314.6" y="158.2">18</text>
<text x="314.6" y="161.8">17</text>
<text x="273" y="165.3">9</text>
<text x="281.9" y="163.5">IN_6</text>
<text x="281.9" y="167">IN_7</text>
<text x="300.8" y="163.5">I/O_4</text>
<text x="300.8" y="167">I/O_3</text>
<text x="314.6" y="165.3">16</text>
<text x="271.6" y="168.8">10</text>
<text x="271.6" y="172.3">11</text>
<text x="281.9" y="170.6">IN_8</text>
<text x="300.8" y="170.6">I/O_2</text>
<text x="314.6" y="168.8">15</text>
<text x="314.6" y="172.3">14</text>
<text x="271.6" y="175.9">12</text>
<text x="281.9" y="174.1">IN_9</text>
<text x="281.9" y="177.6">GND</text>
<text x="300.5" y="177.6">IN_10</text>
<text x="300.8" y="174.1">I/O_1</text>
<text x="314.6" y="175.9">13</text>
</g>
<g font-size="1.8">
<text x="322.7" y="53.7">VCC</text>
<text x="324.4" y="126.1">VCC</text>
</g>
</svg>
